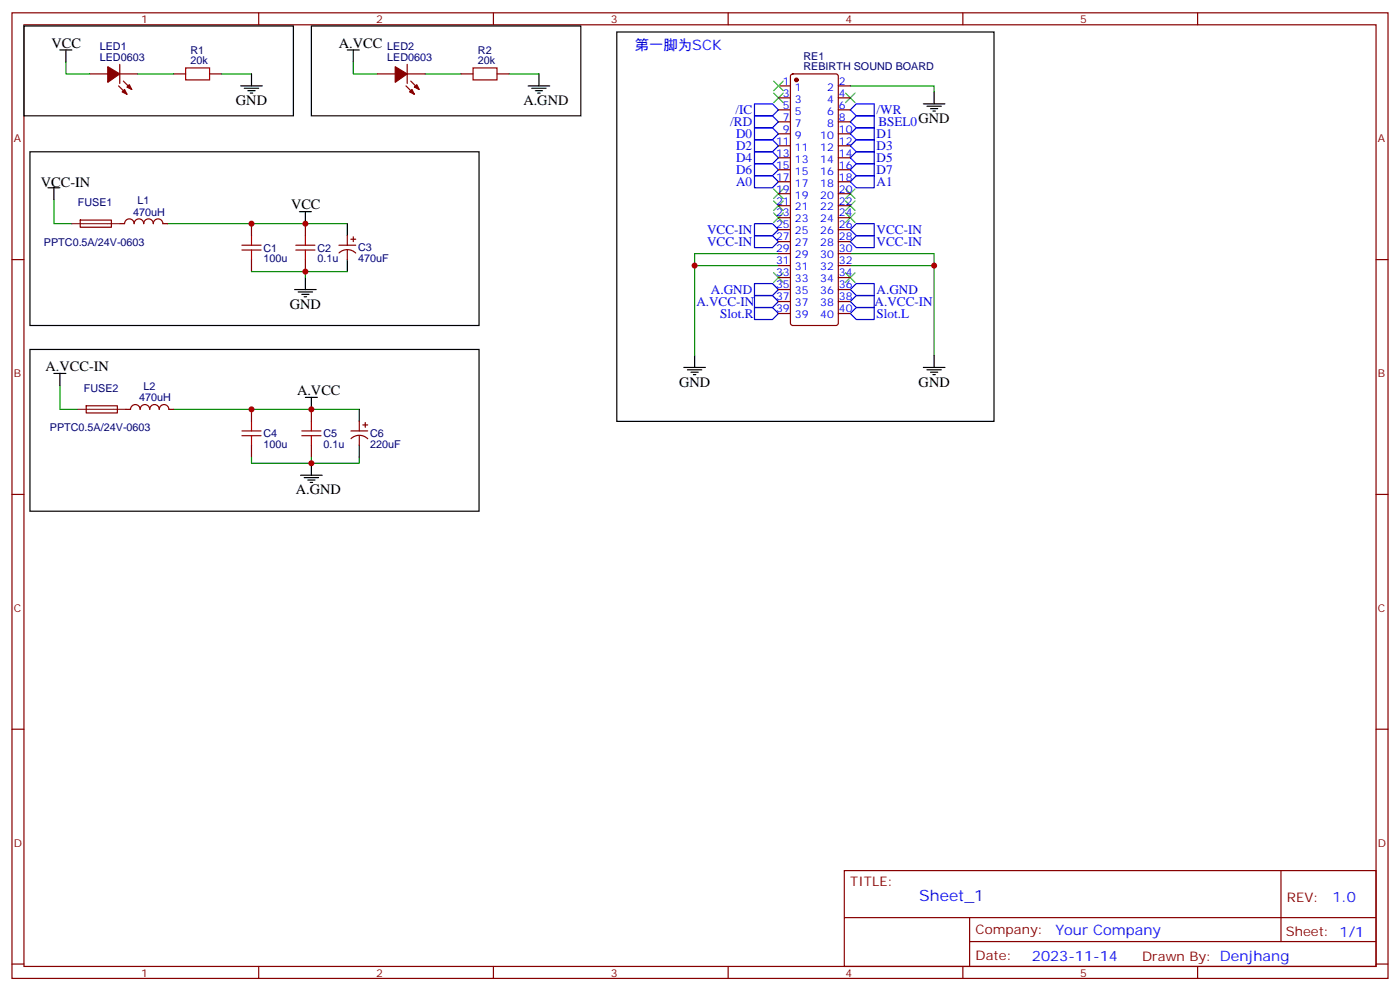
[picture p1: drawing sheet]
<svg xmlns="http://www.w3.org/2000/svg" width="412mm" height="292mm" viewBox="0 0 412 292" stroke-linecap="round" stroke-linejoin="round" font-family="sans-serif">
<g fill="none" stroke="#870000" stroke-width=".35">
<path d="M3.5 3.8h405.4v284.3h-405.4zM7.1 7.3h398.2v277.3h-398.2zM35.3 18.9v5.7M76.2 3.8v3.5M119.9 18.9v5.7M145.3 3.8v3.5M214.5 3.8v3.5M283.6 3.8v3.5M352.8 3.8v3.5M26.5 21.8h5.2M34.9 25.3l2.5 2.5M35.3 21.8h5.3"/>
<path d="M36.3 23.9l2.5 2.5M51.2 21.8h3.5M61.7 21.8h3.6M111.1 21.8h5.3M119.6 25.3l2.5 2.5M119.9 21.8h5.3M121 23.9l2.5 2.5M135.8 21.8h3.5M146.4 21.8h3.5M229.3 25.3h3.5M229.3 28.8h3.5M229.3 32.3h3.5"/>
<path d="M229.3 35.9h3.5M229.3 39.4h3.5M233.1 22l.4-.2h12.7l.5 .2 .2 .5v72.6l-.2 .5-.5 .2h-12.7l-.5-.2-.2-.5v-72.6zM246.9 25.3h3.6M246.9 28.8h3.6M246.9 32.3h3.6M246.9 35.9h3.6M246.9 39.4h3.6M229.3 42.9h3.5M229.3 46.5h3.5M229.3 50h3.5M229.3 53.5h3.5"/>
<path d="M229.3 57h3.5M246.9 42.9h3.6M246.9 46.5h3.6M246.9 50h3.6M246.9 53.5h3.6M246.9 57h3.6M3.5 76.4h3.6M23.6 64.8h9.2v2.1h-9.1zM35.3 65.9h1.4a1.41 1.41 0 0 1 1.4-1.4 1.41 1.41 0 0 1 1.4 1.4 1.41 1.41 0 0 1 1.4-1.4 1.41 1.41 0 0 1 1.4 1.4 1.41 1.41 0 0 1 1.4-1.4 1.41 1.41 0 0 1 1.5 1.4 1.41 1.41 0 0 1 1.4-1.4 1.41 1.41 0 0 1 1.4 1.4h1.4M74.1 65.9v3.5M74.1 76.4v3.6M90 65.9v3.5"/>
<path d="M90 76.4v3.6M99.8 72.2h5M99.9 74.5a3.5 3.5 0 0 1 4.9 0M102.3 69.4v2.8M102.3 73.6v2.8M103.4 70.4h1.4M104.1 69.7v1.5M229.3 78.2h3.5M229.3 74.7h3.5M229.3 71.2h3.5M229.3 67.6h3.5M229.3 64.1h3.5"/>
<path d="M229.3 60.6h3.5M246.9 78.2h3.6M246.9 74.7h3.6M246.9 71.2h3.6M246.9 67.6h3.6M246.9 64.1h3.6M246.9 60.6h3.6M405.3 76.4h3.6M229.3 92.3h3.5M229.3 88.8h3.5M229.3 85.3h3.5M229.3 81.7h3.5"/>
<path d="M246.9 92.3h3.6M246.9 88.8h3.6M246.9 85.3h3.6M246.9 81.7h3.6M25.4 119.5h9.1l.1 2.1h-9.2zM37 120.5h1.5a1.41 1.41 0 0 1 1.4-1.4 1.41 1.41 0 0 1 1.4 1.5 1.41 1.41 0 0 1 1.4-1.5 1.41 1.41 0 0 1 1.4 1.5 1.41 1.41 0 0 1 1.4-1.5 1.41 1.41 0 0 1 1.4 1.5 1.41 1.41 0 0 1 1.4-1.5 1.41 1.41 0 0 1 1.4 1.5l1.5-.1M74.1 120.5v3.6M74.1 131.1v3.6M91.7 120.5v3.6M91.7 131.1v3.6M103.4 126.9h4.9M103.4 129.2a3.5 3.5 0 0 1 4.9 0"/>
<path d="M105.8 124.1v2.8M105.8 128.3v2.8M106.9 125.1h1.4M107.6 124.4v1.4M3.5 145.6h3.6M405.3 145.6h3.6M3.5 214.7h3.6M405.3 214.7h3.6M248.7 256.4h156.6v28.2h-156.6zM377.3 256.4v20.9M248.7 270.2h156.5M285.6 277.3h119.6"/>
<path d="M285.6 270.2v14.1M3.5 283.9h3.6M76.2 284.6v3.5M145.3 284.6v3.5M214.5 284.6v3.5M283.6 284.6v3.5M352.8 284.6v3.5M405.3 283.9h3.6"/>
</g>
<g fill="none" stroke="#000" stroke-width=".35">
<path d="M7.1 7.7h79.3v26.4h-79.3zM17.6 14.7h3.6M19.4 14.7v3.5M91.7 7.7h79.4v26.4h-79.4zM102.3 14.7h3.5M104.1 14.7v3.5M181.7 9.4h111.1v114.7h-111.1zM70.9 25.3h6.4M72 26h4.2M73 26.7h2.1M73.7 27.4h.7M74.1 21.8v3.5"/>
<path d="M155.6 25.3h6.3M156.6 26h4.3M157.7 26.7h2.1M158.4 27.4h.7M158.7 21.8v3.5M272 30.6h6.3M273 31.3h4.3M274.1 32h2.1M274.8 32.7h.7M275.2 27.1v3.5M8.8 44.7h132.3v51.1h-132.3zM14.1 55.3h3.5"/>
<path d="M15.9 55.3v3.5M88.2 62.3h3.5M90 62.3v3.6M102.3 65.9v3.5M102.3 76.4v3.6M86.8 85.3h6.3M87.8 86h4.3M88.9 86.7h2.1M89.6 87.4h.7M90 81.7v3.6M8.8 102.9h132.3v47.6h-132.3zM15.9 110h3.5"/>
<path d="M17.6 110v3.5M90 117h3.5M91.7 117v3.5M201.4 108.2h6.4M202.5 108.9h4.2M203.6 109.6h2.1M204.3 110.3h.7M204.6 104.7v3.5M272 108.2h6.3M273 108.9h4.3M274.1 109.6h2.1M274.8 110.3h.7"/>
<path d="M275.2 104.7v3.5M88.5 139.9h6.4M91.7 136.4v3.5M105.8 120.5v3.6M105.8 131.1v3.6M89.6 140.7h4.2M90.7 141.4h2.1M91.4 142.1h.7"/>
</g>
<g fill="none" stroke="#008700" stroke-width=".35">
<path d="M19.4 18.2v3.6h7.1M104.1 18.2v3.6h7M40.6 21.8h10.6M65.3 21.8h8.8M125.2 21.8h10.6M149.9 21.8h8.8M250.5 25.3h24.7v1.8M15.9 58.8v7.1h5.3M49.4 65.9h52.9M74.1 80h15.9M102.3 80h-12.3v1.7M204.6 78.2h24.7"/>
<path d="M229.3 74.7h-24.7v30M250.5 78.2h24.7M250.5 74.7h24.7v30M17.6 113.5v7h5.3M51.2 120.5h54.6M74.1 134.7v1.7h17.6M91.7 134.7v1.7h14.1v-1.7"/>
</g>
<g fill="none" stroke="#00f" stroke-width=".35">
<path d="M222.2 30.6h5.3l1.8 1.7-1.8 1.8h-5.3zM222.2 34.1h5.3l1.8 1.8-1.8 1.7h-5.3zM222.2 37.6h5.3l1.8 1.8-1.8 1.8h-5.3zM252.2 34.1h5.3v3.5h-5.3l-1.7-1.7zM252.2 30.6h5.3v3.5h-5.3l-1.7-1.8zM252.2 37.6h5.3v3.6h-5.3l-1.7-1.8zM222.2 41.2h5.3l1.8 1.7-1.8 1.8h-5.3zM222.2 44.7h5.3l1.8 1.8-1.8 1.7h-5.3zM222.2 48.2h5.3l1.8 1.8-1.8 1.8h-5.3zM222.2 51.8h5.3l1.8 1.7-1.8 1.8h-5.3zM252.2 51.8h5.3v3.5h-5.3l-1.7-1.8zM252.2 41.2h5.3v3.5h-5.3l-1.7-1.8z"/>
<path d="M252.2 44.7h5.3v3.5h-5.3l-1.7-1.7zM252.2 48.2h5.3v3.6h-5.3l-1.7-1.8zM222.2 65.9h5.3l1.8 1.7-1.8 1.8h-5.3zM222.2 69.4h5.3l1.8 1.8-1.8 1.7h-5.3zM252.2 65.9h5.3v3.5h-5.3l-1.7-1.8zM252.2 69.4h5.3v3.5h-5.3l-1.7-1.7zM222.2 83.5h5.3l1.8 1.8-1.8 1.7h-5.3zM222.2 87h5.3l1.8 1.8-1.8 1.8h-5.3zM222.2 90.6h5.3l1.8 1.7-1.8 1.8h-5.3zM250.5 92.3l1.7-1.7h5.3v3.5h-5.3zM252.2 83.5h5.3v3.5h-5.3l-1.7-1.7zM252.2 87h5.3v3.6h-5.3l-1.7-1.8z"/>
</g>
<g fill="none" stroke="#a10000" stroke-width=".35">
<path d="M54.7 20h7v3.5h-7zM139.3 20h7.1v3.5h-7.1zM71.3 73.6h5.6M71.3 72.2h5.6M74.1 69.4v2.8M74.1 73.6v2.8M87.1 73.6h5.7M87.1 72.2h5.7M90 69.4v2.8M90 73.6v2.8M71.3 128.3h5.6M71.3 126.9h5.6"/>
<path d="M74.1 124.1v2.8M74.1 128.3v2.8M88.9 128.3h5.6M88.9 126.9h5.6M91.7 124.1v2.8M91.7 128.3v2.8"/>
</g>
<g fill="#870000" stroke="#870000" stroke-width=".35">
<path d="M116.4 19.6l3.5 2.2-3.5 2.4z"/>
<path d="M120.6 27.1l.8-.7 .7 1.4z"/>
<path d="M122.8 24.9l.7 1.5-1.4-.8z"/>
<path d="M31.7 19.6l3.6 2.2-3.6 2.4z"/>
<path d="M36.7 26.4l.7 1.4-1.4-.7z"/>
<path d="M38.1 24.9l.7 1.5-1.4-.8z"/>
<circle cx="234.6" cy="23.5" r=".53"/>
</g>
<path d="M21.2 65.9h14.1M22.9 120.5h14.1" fill="none" stroke="#8c2424" stroke-width=".35"/>
<g fill="none" stroke="#3c3" stroke-width=".35">
<path d="M227.9 27.4l2.8 2.8M227.9 23.9l2.8 2.8M230.7 27.4l-2.8 2.8M230.7 23.9l-2.8 2.8M249.1 27.4l2.8 2.8M251.9 27.4l-2.8 2.8M227.9 55.6l2.8 2.9M227.9 59.2l2.8 2.8M230.7 55.6l-2.8 2.9M230.7 59.2l-2.8 2.8M249.1 55.6l2.8 2.9M249.1 59.2l2.8 2.8"/>
<path d="M251.9 55.6l-2.8 2.9M251.9 59.2l-2.8 2.8M227.9 62.7l2.8 2.8M230.7 62.7l-2.8 2.8M249.1 62.7l2.8 2.8M251.9 62.7l-2.8 2.8M227.9 80.3l2.8 2.8M230.7 80.3l-2.8 2.8M249.1 80.3l2.8 2.8M251.9 80.3l-2.8 2.8"/>
</g>
<g fill="#c00">
<circle cx="91.7" cy="136.4" r=".88"/>
<circle cx="90" cy="80" r=".88"/>
<circle cx="91.7" cy="120.5" r=".88"/>
<circle cx="90" cy="65.9" r=".88"/>
<circle cx="204.6" cy="78.2" r=".88"/>
<circle cx="275.2" cy="78.2" r=".88"/>
<circle cx="74.1" cy="65.9" r=".88"/>
<circle cx="74.1" cy="120.5" r=".88"/>
</g>
<text font-size="4.6" fill="#00f" x="270.8" y="265.4">Sheet_1</text>
<g font-size="4.2">
<text x="15.2" y="14">VCC</text>
<text x="99.8" y="14">A.VCC</text>
<text x="69.5" y="30.9">GND</text>
<text x="154.2" y="30.9">A.GND</text>
<text x="12" y="54.9">VCC-IN</text>
<text x="85.7" y="61.6">VCC</text>
<text x="85.4" y="90.9">GND</text>
<text x="13.4" y="109.3">A.VCC-IN</text>
<text x="200" y="113.8">GND</text>
<text x="270.6" y="113.8">GND</text>
<text x="87.5" y="116.3">A.VCC</text>
<text x="87.1" y="145.6">A.GND</text>
</g>
<g font-size="4.2" fill="#00f">
<text x="187" y="14.7">第一脚为SCK</text>
<text x="392.5" y="265.6">1.0</text>
<text x="310.9" y="275.2">Your Company</text>
<text x="304" y="283">2023-11-14</text>
</g>
<g font-size="3.9" fill="#00f">
<text x="216.6" y="33.6">/IC</text>
<text x="258.2" y="33.6">/WR</text>
<text x="215.1" y="37.1">/RD</text>
<text x="216.8" y="40.7">D0</text>
<text x="258.2" y="40.6">D1</text>
<text x="258.8" y="37.1">BSEL0GND</text>
<text x="216.8" y="44.1">D2</text>
<text x="216.8" y="47.6">D4</text>
<text x="258.2" y="44.1">D3</text>
<text x="258.2" y="47.6">D5</text>
<text x="216.8" y="51.2">D6</text>
<text x="258.2" y="51.2">D7</text>
<text x="216.8" y="54.8">A0</text>
<text x="258.2" y="54.7">A1</text>
<text x="208.3" y="68.9">VCC-IN</text>
<text x="258.2" y="68.9">VCC-IN</text>
<text x="208.3" y="72.4">VCC-IN</text>
<text x="258.2" y="72.4">VCC-IN</text>
<text x="209.4" y="86.5">A.GND</text>
<text x="258.2" y="86.5">A.GND</text>
<text x="205.1" y="90.1">A.VCC-IN</text>
<text x="212.2" y="93.6">Slot.R</text>
<text x="257.6" y="90.1">A.VCC-IN</text>
<text x="258.2" y="93.6">Slot.L</text>
</g>
<g font-size="3.9" fill="#800">
<text x="250.5" y="260.9">TITLE:</text>
<text x="379.1" y="265.6">REV:</text>
<text x="287.4" y="275.1">Company:</text>
<text x="378.7" y="275.8">Sheet: 1/1</text>
<text x="287.4" y="282.8">Date:</text>
<text x="336.4" y="282.9">Drawn By: Denjhang</text>
</g>
<g font-size="3.2" fill="#800">
<text x="41.6" y="6.8">1</text>
<text x="110.8" y="6.8">2</text>
<text x="179.9" y="6.8">3</text>
<text x="249.1" y="6.8">4</text>
<text x="318.2" y="6.8">5</text>
<text x="4.1" y="41.9">A</text>
<text x="405.9" y="41.9">A</text>
<text x="4.1" y="111">B</text>
<text x="405.9" y="111">B</text>
<text x="4.1" y="180.2">C</text>
<text x="405.9" y="180.2">C</text>
<text x="4.1" y="249.3">D</text>
<text x="405.9" y="249.3">D</text>
<text x="41.6" y="287.6">1</text>
<text x="110.8" y="287.6">2</text>
<text x="179.9" y="287.6">3</text>
<text x="249.1" y="287.6">4</text>
<text x="318.2" y="287.6">5</text>
</g>
<g font-size="3.2" fill="#000080">
<text x="29.4" y="17.9">LED0603</text>
<text x="29.4" y="14.7">LED1</text>
<text x="56.1" y="15.8">R1</text>
<text x="114.1" y="17.9">LED0603</text>
<text x="114.1" y="14.7">LED2</text>
<text x="140.8" y="15.8">R2</text>
<text x="236.7" y="17.6">RE1</text>
<text x="56.1" y="18.9">20k</text>
<text x="140.8" y="18.9">20k</text>
<text x="236.7" y="20.7">REBIRTH SOUND BOARD</text>
<text x="22.9" y="60.6">FUSE1</text>
<text x="39.2" y="63.5">470uH</text>
<text x="40.5" y="60.2">L1</text>
<text x="12.9" y="72.3">PPTC0.5A/24V-0603</text>
<text x="77.6" y="77.2">100u</text>
<text x="77.6" y="74.1">C1</text>
<text x="93.5" y="77.2">0.1u</text>
<text x="93.5" y="74.1">C2</text>
<text x="105.5" y="77.2">470uF</text>
<text x="105.5" y="74">C3</text>
<text x="24.7" y="115.3">FUSE2</text>
<text x="41" y="118.2">470uH</text>
<text x="42.3" y="114.9">L2</text>
<text x="14.7" y="127">PPTC0.5A/24V-0603</text>
<text x="77.6" y="131.9">100u</text>
<text x="77.6" y="128.7">C4</text>
<text x="95.2" y="131.9">0.1u</text>
<text x="95.2" y="128.8">C5</text>
<text x="109" y="131.9">220uF</text>
<text x="109" y="128.7">C6</text>
</g>
<g font-size="3.2" fill="#00f">
<text x="230.6" y="24.9">1</text>
<text x="230.6" y="28.5">3</text>
<text x="234.1" y="26.7">1</text>
<text x="243.6" y="26.7">2</text>
<text x="247.1" y="28.5">4</text>
<text x="247.1" y="24.9">2</text>
<text x="230.6" y="32">5</text>
<text x="230.6" y="35.5">7</text>
<text x="234.1" y="30.2">3</text>
<text x="234.1" y="33.8">5</text>
<text x="243.6" y="33.8">6</text>
<text x="243.6" y="30.2">4</text>
<text x="247.1" y="35.5">8</text>
<text x="247.1" y="32">6</text>
<text x="230.6" y="39.1">9</text>
<text x="234.1" y="37.3">7</text>
<text x="234.1" y="40.8">9</text>
<text x="241.6" y="40.8">10</text>
<text x="243.6" y="37.3">8</text>
<text x="247.1" y="39.1">10</text>
<text x="228.6" y="42.6">11</text>
<text x="228.6" y="46.1">13</text>
<text x="234.1" y="44.3">11</text>
<text x="234.1" y="47.9">13</text>
<text x="241.6" y="47.9">14</text>
<text x="241.6" y="44.3">12</text>
<text x="247.1" y="46.1">14</text>
<text x="247.1" y="42.6">12</text>
<text x="228.6" y="49.6">15</text>
<text x="228.6" y="53.2">17</text>
<text x="234.1" y="51.4">15</text>
<text x="241.6" y="51.4">16</text>
<text x="247.1" y="53.2">18</text>
<text x="247.1" y="49.6">16</text>
<text x="228.6" y="56.7">19</text>
<text x="234.1" y="54.9">17</text>
<text x="234.1" y="58.5">19</text>
<text x="241.6" y="58.5">20</text>
<text x="241.6" y="54.9">18</text>
<text x="247.1" y="56.7">20</text>
<text x="228.6" y="60.2">21</text>
<text x="228.6" y="63.7">23</text>
<text x="234.1" y="62">21</text>
<text x="234.1" y="65.5">23</text>
<text x="241.6" y="65.5">24</text>
<text x="241.6" y="62">22</text>
<text x="247.1" y="63.7">24</text>
<text x="247.1" y="60.2">22</text>
<text x="228.6" y="67.3">25</text>
<text x="228.6" y="70.8">27</text>
<text x="234.1" y="69">25</text>
<text x="241.6" y="69">26</text>
<text x="247.1" y="70.8">28</text>
<text x="247.1" y="67.3">26</text>
<text x="228.6" y="74.3">29</text>
<text x="228.6" y="77.9">31</text>
<text x="234.1" y="72.6">27</text>
<text x="234.1" y="76.1">29</text>
<text x="241.6" y="76.1">30</text>
<text x="241.6" y="72.6">28</text>
<text x="247.1" y="77.9">32</text>
<text x="247.1" y="74.3">30</text>
<text x="228.6" y="81.4">33</text>
<text x="234.1" y="79.6">31</text>
<text x="234.1" y="83.1">33</text>
<text x="241.6" y="83.1">34</text>
<text x="241.6" y="79.6">32</text>
<text x="247.1" y="81.4">34</text>
<text x="228.6" y="84.9">35</text>
<text x="228.6" y="88.4">37</text>
<text x="234.1" y="86.7">35</text>
<text x="241.6" y="86.7">36</text>
<text x="247.1" y="88.4">38</text>
<text x="247.1" y="84.9">36</text>
<text x="228.6" y="92">39</text>
<text x="234.1" y="90.2">37</text>
<text x="234.1" y="93.7">39</text>
<text x="241.6" y="93.7">40</text>
<text x="241.6" y="90.2">38</text>
<text x="247.1" y="92">40</text>
</g>
</svg>
